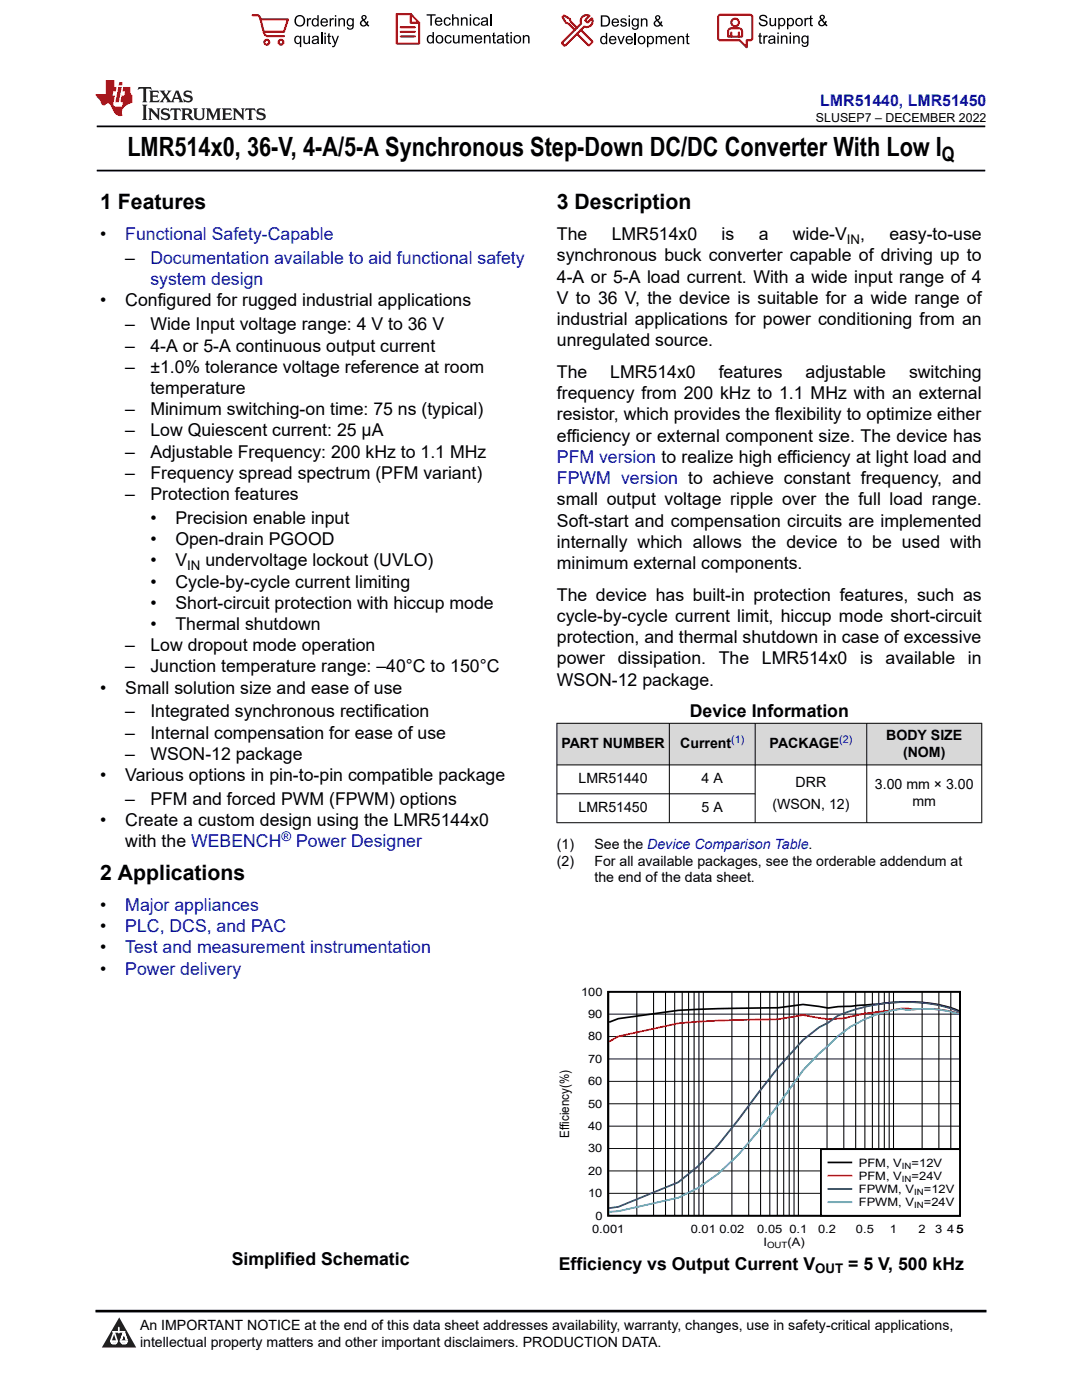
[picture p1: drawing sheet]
<svg xmlns="http://www.w3.org/2000/svg" width="216mm" height="279mm" viewBox="0 0 216 279" stroke-linecap="round" stroke-linejoin="round" font-family="sans-serif">
<path d="M19.3 25.2h177.3M19.3 34h177.3" fill="none" stroke="#000" stroke-width=".35"/>
<g fill="#d8d8d8">
<path d="M111.1 144.3h84.8v8.4h-84.8z" fill-rule="evenodd"/>
<path d="M111.2 144.4h22.3v8.2h-22.3z" fill-rule="evenodd"/>
<path d="M133.6 144.4h17v8.2h-17z" fill-rule="evenodd"/>
<path d="M150.7 144.4h22.2v8.2h-22.2z" fill-rule="evenodd"/>
<path d="M173 144.4h22.8v8.2h-22.8z" fill-rule="evenodd"/>
</g>
<g fill="none" stroke="#000" stroke-width=".2">
<path d="M111.1 144.3h84.9M111.1 152.7h84.9M111.1 158.4h39.6M111.1 144.3v20M133.6 144.3v20M150.7 144.3v20M173 144.3v20M195.9 144.3v20M196 164.2h-84.9M127.1 197.9v44.7M130.4 197.9v44.7M132.8 197.9v44.7"/>
<path d="M134.6 197.9v44.7M136.1 197.9v44.7M137.4 197.9v44.7M138.5 197.9v44.7M139.5 197.9v44.7M140.3 197.9v44.7M146 197.9v44.7M149.4 197.9v44.7M151.8 197.9v44.7M153.6 197.9v44.7M155.1 197.9v44.7M156.4 197.9v44.7"/>
<path d="M157.5 197.9v44.7M158.4 197.9v44.7M159.3 197.9v44.7M165 197.9v44.7M168.4 197.9v44.7M170.7 197.9v44.7M172.6 197.9v44.7M174.1 197.9v44.7M175.4 197.9v44.7M176.5 197.9v44.7M177.4 197.9v44.7M178.3 197.9v44.7"/>
<path d="M184 197.9v44.7M187.3 197.9v44.7M189.7 197.9v44.7M191.6 197.9v44.7M121.4 215.8h70.2M121.4 211.3h70.2M121.4 206.9h70.2M121.4 202.4h70.2M121.4 238.2h70.2M121.4 233.7h70.2M121.4 229.2h70.2M121.4 224.7h70.2"/>
<path d="M121.4 220.3h70.2"/>
</g>
<path d="M121.4 197.9h70.2v44.7h-70.2zM191.4 201.8a31.4 31.4 0 0 0-16.6-1.4l-7.6 .5-1.9 .3-5.1-.7-4.9 .6-8 .1a133.5 133.5 0 0 0-23.9 2.1l-1.9 .7" fill="none" stroke="#000" stroke-width=".35"/>
<path d="M191.4 202.3a24.5 24.5 0 0 0-9.2-.8 9.1 9.1 0 0 0-4.7 .2l-2 .2a27.2 27.2 0 0 0-6.7 1.3l-3.5 .2-5.1-.8-4.9 .8-4 .1a191.7 191.7 0 0 0-16 .7l-11.9 2.6-1.9 1.1" fill="none" stroke="#f00" stroke-width=".35"/>
<path d="M191.4 201.9a29.7 29.7 0 0 0-16.6-1.4 38 38 0 0 0-7.6 2.2l-1.9 1.4-1.9 .9-3.2 2.6-4.9 5.4-12 15.5-4 4.2-4 3.2-11.9 5-1.9 .2" fill="none" stroke="#156" stroke-width=".35"/>
<path d="M191.4 202.4a22.7 22.7 0 0 0-10.3-.8l-1.2-.3a24.2 24.2 0 0 0-12.7 5.5l-3.8 3.5-3.2 3.3-8.9 12.1-4 4.7-4 3.8-4 2.9-4 1.9-11.9 2.7-1.9 .1" fill="none" stroke="#0bc" stroke-width=".35"/>
<path d="M163.8 229.3h27.8v13.3h-27.8z" fill-rule="evenodd" fill="#fff"/>
<path d="M163.8 229.3h27.8v13.3h-27.8zM165.3 232h4.6" fill="none" stroke="#000" stroke-width=".35"/>
<path d="M165.3 234.6h4.6" fill="none" stroke="#f00" stroke-width=".35"/>
<path d="M165.3 237.3h4.6" fill="none" stroke="#156" stroke-width=".35"/>
<path d="M165.3 239.9h4.6" fill="none" stroke="#0bc" stroke-width=".35"/>
<path d="M0 0h215.9v23.8h-215.9z" fill-rule="evenodd" fill="#fff"/>
<path d="M27.7 17.4l-.2 .6 .5-.3h.6v.1v2.2l-.2 .4h1l-.2-.4v-2.2v-.1h.5l.5 .3-.1-.6zM29.8 18.1l.2 .4v1.5l-.2 .4h1.9l.1-.6a1.08 1.08 0 0 1-1.3 .2v-.7h.6l.4 .2v-.6l-.4 .2h-.6v-.6l.2-.1a1 1 0 0 1 1 .2l-.1-.5zM31.8 18.1l1 1.1-1 1.2h.9l-.2-.2 .4-.7 .5 .7-.2 .2h1.6l-.2-.2 .1-.4h1l.1 .4-.1 .2h.9l-.2-.3-.8-2h-.5l-1 2.2-.8-1.1 .9-1.1h-.8l.2 .2-.5 .7-.3-.7 .1-.2zM35.2 18.5l.4 1h-.8zM36.8 18.2a.65 .65 0 0 0-.2 .7 .65 .65 0 0 0 .6 .5l.7 .2 .1 .2a.79 .79 0 0 1-.7 .4 .79 .79 0 0 1-.7-.5l.1 .7 .2-.1a.93 .93 0 0 0 1.1 .1 .93 .93 0 0 0 .4-1 1.46 1.46 0 0 0-1.2-.6l-.1-.3a1.09 1.09 0 0 1 1.2 .2l-.2-.6-.1 .1-.6-.2zM28.4 20.9l.2 .4v2.3l-.2 .3h1l-.2-.3v-2.3l.2-.4zM29.6 21.6l.2 .4v1.6l-.2 .3h.8l-.3-.3v-1.4l1.7 1.8v-2l.2-.4h-.8l.2 .2 .1 1.1-1.2-1.3zM32.3 21.8a.65 .65 0 0 0-.2 .7 .65 .65 0 0 0 .7 .4l.6 .2 .1 .2a.79 .79 0 0 1-.7 .4 .79 .79 0 0 1-.7-.5l.1 .7 .2-.1a.93 .93 0 0 0 1.1 .1 .93 .93 0 0 0 .4-.9 1.46 1.46 0 0 0-1.2-.6l-.1-.4a1.09 1.09 0 0 1 1.2 .2l-.2-.6-.1 .1-.6-.1zM34.1 21.6l-.1 .7a.63 .63 0 0 1 .7-.4l.1 1.7-.3 .3h1l-.2-.3v-1.7a.66 .66 0 0 1 .8 .4l-.1-.7zM36.2 21.6l.2 .4v1.6l-.2 .3h.9l-.2-.2v-.7h.5l.1 .2a.79 .79 0 0 0 1.2 .6l-1-.9a.61 .61 0 0 0 .6-.6 .61 .61 0 0 0-.5-.6zM36.9 21.9h.2a.47 .47 0 0 1 .5 .1 .47 .47 0 0 1 .1 .5l-.2 .2h-.6zM38.5 21.6l.2 .2a2.27 2.27 0 0 0 .4 2 1.04 1.04 0 0 0 1.7-.7v-1.3l.2-.2h-.8l.2 .4v1.1a.6 .6 0 0 1-.6 .6 .6 .6 0 0 1-.6-.6v-1.1l.3-.4zM41.1 21.6l.2 .4v1.6l-.2 .3h.7l-.2-.3v-1.5l.9 1.9 .8-1.9v1.5l-.2 .3h1l-.3-.3v-1.6l.3-.4h-.8l-.7 1.5-.7-1.5zM44.3 21.6l.2 .4v1.6l-.2 .3h1.9l.1-.5a1.09 1.09 0 0 1-1.3 .1v-.6h.6l.4 .1v-.6l-.4 .2h-.6v-.6l.2-.1a1.01 1.01 0 0 1 1 .3l-.1-.6zM46.4 21.6l.3 .4v1.6l-.3 .3h.8l-.2-.3v-1.4l1.6 1.8v-2l.2-.4h-.7l.2 .2v1.1l-1.2-1.3zM49 21.6l-.1 .7a.63 .63 0 0 1 .8-.4v1.7l-.3 .3h1l-.2-.3v-1.7a.66 .66 0 0 1 .8 .4l-.1-.7zM51.4 21.8a.65 .65 0 0 0-.2 .7 .65 .65 0 0 0 .6 .4l.6 .2 .2 .2a.79 .79 0 0 1-.8 .4 .79 .79 0 0 1-.6-.5l.1 .7 .2-.1a.93 .93 0 0 0 1 .1 .93 .93 0 0 0 .5-.9 1.46 1.46 0 0 0-1.3-.6l-.1-.4a1.09 1.09 0 0 1 1.3 .2l-.2-.6-.2 .1-.5-.1z" fill="#231f20"/>
<path d="M21.1 16v2.8h-2.1l.1 .3 .9 1a.95 .95 0 0 0 .9 .9 .59 .59 0 0 1 .6-.4 .59 .59 0 0 1 .5 .4l.4 .8a1.59 1.59 0 0 0 2.1 1.3 1.61 1.61 0 0 1 1-2.2l1-.4-.1-1.5a1.59 1.59 0 0 1-.4-1.6h-1.4l-.2 .9h.5l-.1 .8h-.5l-.2 1v.2l.4 .1-.2 .9h-.6a.73 .73 0 0 1-1.1-.7l.3-1.5h-.5l.2-.8h.5l.2-.9h-.5v-1.4zM23.6 17.4l-.6 3h.7l.6-3zM23.8 16.4l-.1 .7h.7l.1-.7z" fill="#ed1c24"/>
<g fill="#000">
<path d="M58.7 4.2a1.15 1.15 0 0 1 2.3 0 1.15 1.15 0 0 1-2.3 0zM59.3 3.5a.89 .89 0 0 0-.2 1.1 .89 .89 0 0 0 1.1 .4 .88 .88 0 0 0 .3-1.3 .88 .88 0 0 0-1.2-.2z" fill-rule="evenodd"/>
<path d="M58.9 7.3l.5-.2 .5 .3v-.3h.2v2.3h-.3v-.8a.74 .74 0 0 1-.9 0 .74 .74 0 0 1-.2-1zM59.1 7.5a.57 .57 0 0 0-.1 .7 .57 .57 0 0 0 .7 .2 .57 .57 0 0 0 .2-.7 .57 .57 0 0 0-.8-.2z" fill-rule="evenodd"/>
<path d="M61.2 3.6h.3v.3l.2-.2 .3-.1 .1 .1-.1 .3a.36 .36 0 0 0-.4 0 .36 .36 0 0 0-.1 .4v.9h-.3z" fill-rule="evenodd"/>
<path d="M60.5 7.1h.3v.9a.41 .41 0 0 0 .4 .6 .41 .41 0 0 0 .4-.6v-.9h.3v1.7h-.3v-.3a.58 .58 0 0 1-.7 .3 .58 .58 0 0 1-.4-.6z" fill-rule="evenodd"/>
<path d="M62.4 3.8l.5-.2 .4 .2v-.8h.3v2.3h-.3v-.2a.75 .75 0 0 1-1-.1 .75 .75 0 0 1 0-1zM62.6 4a.57 .57 0 0 0-.1 .7 .57 .57 0 0 0 .7 .2 .57 .57 0 0 0 .1-.7 .57 .57 0 0 0-.7-.2z" fill-rule="evenodd"/>
<path d="M62.4 7.3a.74 .74 0 0 1 .9-.1 .74 .74 0 0 1 .3 .9l.1 .7h-.3v-.2a.57 .57 0 0 1-.9 .2 .57 .57 0 0 1-.1-.8l.9-.3a.41 .41 0 0 0-.3-.4 .41 .41 0 0 0-.5 .4l-.3-.1zM62.6 8.2a.35 .35 0 0 0 .1 .5 .35 .35 0 0 0 .5-.3l.1-.4z" fill-rule="evenodd"/>
<path d="M64.7 6.5h.3v.3h-.3zM64.7 7.1h.3v1.7h-.3z" fill-rule="evenodd"/>
<path d="M64.2 3.8a.76 .76 0 0 1 .9-.1 .76 .76 0 0 1 .3 .8h-1.2a.47 .47 0 0 0 .4 .6 .47 .47 0 0 0 .5-.4l.3 .1a.82 .82 0 0 1-1.2 .3 .82 .82 0 0 1 0-1.3zM64.4 4l-.2 .3h.9l-.2-.4z" fill-rule="evenodd"/>
<path d="M65.8 3.6h.2v.3l.2-.2 .3-.1 .2 .1-.1 .3a.36 .36 0 0 0-.5 0 .36 .36 0 0 0 0 .4v.9h-.3z" fill-rule="evenodd"/>
<path d="M65.5 6.7l.3-.1v.5h.2v.3h-.2v.9v.2h.2l.1 .3a.41 .41 0 0 1-.5-.1 .41 .41 0 0 1-.1-.4v-.9h-.2v-.3h.2z" fill-rule="evenodd"/>
<path d="M66.1 7.1h.3l.5 1.4 .5-1.4h.2l-.6 1.7a.57 .57 0 0 1-.7 .6v-.3a.37 .37 0 0 0 .5-.3z" fill-rule="evenodd"/>
<path d="M66.8 3h.3v.3h-.3zM66.8 3.6h.3v1.7h-.3z" fill-rule="evenodd"/>
<path d="M67.5 3.6h.3v.3a.58 .58 0 0 1 .7-.3 .58 .58 0 0 1 .3 .7v1h-.2v-1a.4 .4 0 0 0-.5-.5 .4 .4 0 0 0-.3 .6v.9h-.3z" fill-rule="evenodd"/>
<path d="M69.3 3.8l.6-.2 .4 .2v-.2h.3v1.5a.71 .71 0 0 1-.5 .8 .71 .71 0 0 1-.9-.5h.3a.46 .46 0 0 0 .6 .3 .46 .46 0 0 0 .2-.6 .78 .78 0 0 1-1.1-.2 .78 .78 0 0 1 .1-1.1zM69.6 4a.53 .53 0 0 0-.1 .8 .53 .53 0 0 0 .8 0 .54 .54 0 0 0 0-.7 .54 .54 0 0 0-.7-.1z" fill-rule="evenodd"/>
<path d="M72.2 3.1a.53 .53 0 0 1 .9 .1 .53 .53 0 0 1-.4 .8l.5 .5 .1-.3 .2 .1-.2 .5 .4 .3-.2 .2-.3-.3a.71 .71 0 0 1-1.2 .1 .71 .71 0 0 1 .3-1.1l-.2-.5zM72.3 3.5a.3 .3 0 0 0 .6 0 .3 .3 0 0 0-.6 0zM72.3 4.3a.45 .45 0 0 0 0 .7 .45 .45 0 0 0 .7-.2l-.5-.6z" fill-rule="evenodd"/>
<path d="M85.1 2.8h1.8v.3h-.7v2h-.3v-2h-.8z" fill-rule="evenodd"/>
<path d="M85.3 7.2l.6-.2 .4 .2v-.8h.3v2.3h-.3v-.2a.76 .76 0 0 1-1-.1 .76 .76 0 0 1-.1-1zM85.6 7.4a.58 .58 0 0 0-.1 .7 .58 .58 0 0 0 .7 .2 .58 .58 0 0 0 .1-.7 .58 .58 0 0 0-.7-.2z" fill-rule="evenodd"/>
<path d="M87.2 7.2a.81 .81 0 0 1 1.1 .1 .81 .81 0 0 1-.1 1.2 .81 .81 0 0 1-1.2-.2v-.7zM87.3 7.4a.57 .57 0 0 0 0 .8 .57 .57 0 0 0 .8 0 .57 .57 0 0 0 0-.7 .57 .57 0 0 0-.8-.1z" fill-rule="evenodd"/>
<path d="M87 3.7a.77 .77 0 0 1 .9-.2 .77 .77 0 0 1 .4 .9h-1.3a.48 .48 0 0 0 .4 .5 .48 .48 0 0 0 .6-.3h.3a.83 .83 0 0 1-1.3 .4 .83 .83 0 0 1 0-1.3zM87.2 3.8l-.1 .3h.9l-.3-.4z" fill-rule="evenodd"/>
<path d="M88.7 3.7a.7 .7 0 0 1 1.2 .3h-.2a.45 .45 0 0 0-.6-.3 .45 .45 0 0 0-.3 .6 .45 .45 0 0 0 .3 .6 .45 .45 0 0 0 .6-.4l.3 .1a.76 .76 0 0 1-1.1 .5 .76 .76 0 0 1-.3-1.1z" fill-rule="evenodd"/>
<path d="M88.9 7.2a.7 .7 0 0 1 1.2 .3h-.3a.45 .45 0 0 0-.5-.3 .45 .45 0 0 0-.3 .6 .45 .45 0 0 0 .3 .6 .45 .45 0 0 0 .6-.3h.2a.76 .76 0 0 1-1 .5 .76 .76 0 0 1-.3-1.1z" fill-rule="evenodd"/>
<path d="M90.2 2.8h.3v.9a.59 .59 0 0 1 .7-.2 .59 .59 0 0 1 .3 .6v1h-.2v-1a.4 .4 0 0 0-.5-.4 .4 .4 0 0 0-.3 .5v.9h-.3z" fill-rule="evenodd"/>
<path d="M90.4 7h.3v.9a.41 .41 0 0 0 .4 .6 .41 .41 0 0 0 .3-.6v-.9h.3v1.7h-.2v-.3a.58 .58 0 0 1-.7 .3 .58 .58 0 0 1-.4-.7z" fill-rule="evenodd"/>
<path d="M92 3.5h.2v.2a.59 .59 0 0 1 .7-.3 .59 .59 0 0 1 .4 .7v1h-.3v-1a.41 .41 0 0 0-.4-.4 .41 .41 0 0 0-.4 .5v.9h-.2z" fill-rule="evenodd"/>
<path d="M92.1 7h.3v.3a.56 .56 0 0 1 1 0 .54 .54 0 0 1 .6-.3 .54 .54 0 0 1 .4 .5v1.2h-.3v-1.1a.34 .34 0 0 0-.3-.4 .34 .34 0 0 0-.4 .3v1.2h-.3v-1.1a.38 .38 0 0 0-.5-.3 .38 .38 0 0 0-.2 .5v.9h-.3z" fill-rule="evenodd"/>
<path d="M93.7 2.8h.3v.4h-.3zM93.7 3.5h.3v1.6h-.3z" fill-rule="evenodd"/>
<path d="M94.6 3.7a.7 .7 0 0 1 1.2 .3h-.3a.45 .45 0 0 0-.6-.3 .45 .45 0 0 0-.3 .6 .45 .45 0 0 0 .4 .6 .45 .45 0 0 0 .5-.4l.3 .1a.76 .76 0 0 1-1 .5 .76 .76 0 0 1-.4-1.1z" fill-rule="evenodd"/>
<path d="M94.9 7.2a.77 .77 0 0 1 .9-.1 .77 .77 0 0 1 .4 .8h-1.2a.48 .48 0 0 0 .3 .6 .48 .48 0 0 0 .6-.4l.3 .1a.83 .83 0 0 1-1.3 .3 .83 .83 0 0 1 0-1.3zM95.1 7.3l-.1 .4h.9l-.2-.4z" fill-rule="evenodd"/>
<path d="M96.6 7h.2v.3a.59 .59 0 0 1 .7-.3 .59 .59 0 0 1 .4 .7v1h-.3v-1a.41 .41 0 0 0-.4-.5 .41 .41 0 0 0-.4 .6v.9h-.2z" fill-rule="evenodd"/>
<path d="M96.1 3.7a.74 .74 0 0 1 1-.2 .74 .74 0 0 1 .3 .9v.7h-.2l-.1-.2a.59 .59 0 0 1-.8 .3 .59 .59 0 0 1-.2-.8l1-.3a.42 .42 0 0 0-.4-.5 .42 .42 0 0 0-.4 .4l-.3-.1zM96.3 4.5a.36 .36 0 0 0 .2 .5 .36 .36 0 0 0 .5-.2l.1-.5z" fill-rule="evenodd"/>
<path d="M98.4 6.6l.3-.2v.6h.2v.2h-.2v1v.2h.2l.1 .3a.41 .41 0 0 1-.5-.1 .41 .41 0 0 1-.1-.4v-1h-.2v-.2h.2z" fill-rule="evenodd"/>
<path d="M99.3 7.2a.74 .74 0 0 1 1-.2 .74 .74 0 0 1 .2 1l.1 .7h-.3v-.2a.59 .59 0 0 1-.8 .2 .59 .59 0 0 1-.3-.8l1.1-.3a.42 .42 0 0 0-.4-.4 .42 .42 0 0 0-.5 .3h-.2zM99.5 8a.36 .36 0 0 0 .2 .5 .36 .36 0 0 0 .4-.2l.2-.5z" fill-rule="evenodd"/>
<path d="M101 6.6l.3-.2v.6h.3v.2h-.3v1l.1 .2h.2v.3a.41 .41 0 0 1-.4-.1 .41 .41 0 0 1-.2-.4v-1h-.2v-.2h.2z" fill-rule="evenodd"/>
<path d="M101.9 6.4h.2v.3h-.2zM101.9 7h.2v1.7h-.2z" fill-rule="evenodd"/>
<path d="M102.7 7.2a.81 .81 0 0 1 1.1 .1 .81 .81 0 0 1-.1 1.2 .81 .81 0 0 1-1.2-.2v-.7zM102.9 7.4a.57 .57 0 0 0-.1 .8 .57 .57 0 0 0 .9 0 .57 .57 0 0 0-.1-.7 .57 .57 0 0 0-.7-.1z" fill-rule="evenodd"/>
<path d="M104.3 7h.3v.3a.59 .59 0 0 1 .7-.3 .59 .59 0 0 1 .4 .7v1h-.3v-1a.41 .41 0 0 0-.5-.5 .41 .41 0 0 0-.3 .6v.9h-.3z" fill-rule="evenodd"/>
<path d="M119.9 3.1h.8a1.12 1.12 0 0 1 1 1.1 1.12 1.12 0 0 1-1 1.1h-.8zM120.2 3.3v1.7h.5a.86 .86 0 0 0 .8-.8 .86 .86 0 0 0-.8-.9z" fill-rule="evenodd"/>
<path d="M119.9 7.4l.5-.3 .5 .3v-.8h.3v2.2h-.3v-.2a.75 .75 0 0 1-1 0 .75 .75 0 0 1-.1-1zM120.2 7.5a.57 .57 0 0 0-.2 .8 .57 .57 0 0 0 .8 .2 .57 .57 0 0 0 .1-.8 .57 .57 0 0 0-.7-.2z" fill-rule="evenodd"/>
<path d="M121.7 7.4a.76 .76 0 0 1 .9-.2 .76 .76 0 0 1 .4 .9h-1.2a.47 .47 0 0 0 .3 .5 .47 .47 0 0 0 .6-.3h.3a.82 .82 0 0 1-1.3 .4 .82 .82 0 0 1 0-1.3zM121.9 7.5l-.1 .3h.9l-.2-.4z" fill-rule="evenodd"/>
<path d="M122.2 3.9a.76 .76 0 0 1 .9-.2 .76 .76 0 0 1 .4 .9h-1.2a.47 .47 0 0 0 .4 .5 .47 .47 0 0 0 .5-.3h.3a.82 .82 0 0 1-1.2 .4 .82 .82 0 0 1-.1-1.3zM122.5 4l-.2 .3h.9l-.2-.4z" fill-rule="evenodd"/>
<path d="M123.9 3.8a.71 .71 0 0 1 1.1 .3h-.2a.32 .32 0 0 0-.4-.3 .32 .32 0 0 0-.3 .4h.1a.75 .75 0 0 1 .9 .8 .72 .72 0 0 1-.7 .3 .72 .72 0 0 1-.6-.5h.2a.36 .36 0 0 0 .4 .4 .36 .36 0 0 0 .3-.5 .8 .8 0 0 1-.9-.7z" fill-rule="evenodd"/>
<path d="M123.2 7.2h.3l.4 1.3 .5-1.3h.3l-.6 1.6h-.3z" fill-rule="evenodd"/>
<path d="M125.4 3.1h.3v.3h-.3zM125.4 3.7h.3v1.6h-.3z" fill-rule="evenodd"/>
<path d="M125 7.4a.76 .76 0 0 1 .9-.2 .76 .76 0 0 1 .4 .9h-1.2a.47 .47 0 0 0 .4 .5 .47 .47 0 0 0 .5-.3h.3a.82 .82 0 0 1-1.2 .4 .82 .82 0 0 1-.1-1.3zM125.3 7.5l-.2 .3h.9l-.2-.4z" fill-rule="evenodd"/>
<path d="M126.2 3.9l.5-.3 .5 .3v-.2h.3v1.4a.71 .71 0 0 1-.6 .8 .71 .71 0 0 1-.8-.5l.2 .1a.46 .46 0 0 0 .7 .2 .46 .46 0 0 0 .2-.6 .78 .78 0 0 1-1.1-.1 .78 .78 0 0 1 .1-1.1zM126.4 4a.53 .53 0 0 0 0 .8 .53 .53 0 0 0 .7 0 .54 .54 0 0 0 0-.7 .54 .54 0 0 0-.7-.1z" fill-rule="evenodd"/>
<path d="M127.5 7.3a.8 .8 0 0 1 1.1 .2 .8 .8 0 0 1-.1 1.1 .8 .8 0 0 1-1.2-.1v-.8zM127.7 7.5a.56 .56 0 0 0-.1 .9 .56 .56 0 0 0 .8-.1 .56 .56 0 0 0 0-.7 .56 .56 0 0 0-.7-.1z" fill-rule="evenodd"/>
<path d="M127.9 3.7h.2v.2a.58 .58 0 0 1 .7-.2 .58 .58 0 0 1 .4 .6v1h-.3v-1a.4 .4 0 0 0-.4-.4 .4 .4 0 0 0-.3 .5v.9h-.3z" fill-rule="evenodd"/>
<path d="M129.1 7.2h.2v.2a.72 .72 0 0 1 1-.1 .72 .72 0 0 1 .2 1 .64 .64 0 0 1-.5 .5 .64 .64 0 0 1-.6-.2v.8h-.3zM129.5 7.5a.56 .56 0 0 0-.1 .8 .56 .56 0 0 0 .7 .2 .56 .56 0 0 0 .1-.8 .56 .56 0 0 0-.7-.2z" fill-rule="evenodd"/>
<path d="M130.8 7.2h.3v.2a.55 .55 0 0 1 .9 0 .53 .53 0 0 1 .7-.3 .53 .53 0 0 1 .4 .6v1.1h-.3v-1a.34 .34 0 0 0-.3-.4 .34 .34 0 0 0-.4 .3v1.1h-.3v-1a.37 .37 0 0 0-.5-.4 .37 .37 0 0 0-.2 .6v.8h-.3z" fill-rule="evenodd"/>
<path d="M130.9 3.2a.53 .53 0 0 1 .8 .1 .53 .53 0 0 1-.3 .8l.4 .5 .1-.4 .3 .1-.2 .5 .3 .3-.2 .3-.3-.4a.71 .71 0 0 1-1.2 .1 .71 .71 0 0 1 .4-1.1l-.3-.5zM130.9 3.6a.3 .3 0 0 0 .6 0 .3 .3 0 0 0-.6 0zM130.9 4.3a.45 .45 0 0 0 0 .7 .45 .45 0 0 0 .7-.2l-.5-.6z" fill-rule="evenodd"/>
<path d="M133.6 7.4a.76 .76 0 0 1 .9-.2 .76 .76 0 0 1 .4 .9h-1.3a.47 .47 0 0 0 .4 .5 .47 .47 0 0 0 .6-.3h.3a.82 .82 0 0 1-1.3 .4 .82 .82 0 0 1 0-1.3zM133.8 7.5l-.1 .3h.9l-.3-.4z" fill-rule="evenodd"/>
<path d="M135.2 7.2h.3v.2a.58 .58 0 0 1 .7-.2 .58 .58 0 0 1 .3 .6v1h-.3v-1a.4 .4 0 0 0-.4-.4 .4 .4 0 0 0-.3 .5v.9h-.3z" fill-rule="evenodd"/>
<path d="M137 6.8l.3-.2v.6h.2v.2h-.2v1v.2h.2l.1 .2a.41 .41 0 0 1-.5 0 .41 .41 0 0 1-.1-.5v-.9h-.2v-.2h.2z" fill-rule="evenodd"/>
<path d="M151.7 3.1a.88 .88 0 0 1 1.4 .5h-.3a.49 .49 0 0 0-.5-.5 .49 .49 0 0 0-.4 .6v.1a1.06 1.06 0 0 1 1.3 1 .95 .95 0 0 1-1 .4 .95 .95 0 0 1-.8-.7h.3a.58 .58 0 0 0 .6 .5 .58 .58 0 0 0 .5-.6l-.2-.1a.95 .95 0 0 1-1.1-.9z" fill-rule="evenodd"/>
<path d="M151.5 6.7l.3-.2v.6h.3v.2h-.3v1v.2h.3v.2a.41 .41 0 0 1-.5 0 .41 .41 0 0 1-.1-.5v-.9h-.2v-.2h.2z" fill-rule="evenodd"/>
<path d="M152.3 7.1h.3v.2l.1-.2h.4h.1l-.1 .3a.36 .36 0 0 0-.4 0 .36 .36 0 0 0-.1 .5v.8h-.3z" fill-rule="evenodd"/>
<path d="M153.4 7.3a.74 .74 0 0 1 1-.2 .74 .74 0 0 1 .3 .9l.1 .7h-.3l-.1-.2a.57 .57 0 0 1-.8 .3 .57 .57 0 0 1-.1-.9l.9-.2a.41 .41 0 0 0-.4-.4 .41 .41 0 0 0-.4 .3h-.3zM153.7 8.1a.35 .35 0 0 0 .1 .5 .35 .35 0 0 0 .5-.2l.1-.5z" fill-rule="evenodd"/>
<path d="M153.5 3.6h.3v.9a.41 .41 0 0 0 .4 .5 .41 .41 0 0 0 .4-.5v-.9h.3v1.6h-.3v-.2a.58 .58 0 0 1-.7 .2 .58 .58 0 0 1-.4-.6z" fill-rule="evenodd"/>
<path d="M155.1 6.5h.3v.3h-.3zM155.1 7.1h.3v1.6h-.3z" fill-rule="evenodd"/>
<path d="M155.3 3.6h.2v.2a.72 .72 0 0 1 1-.1 .72 .72 0 0 1 .2 1 .64 .64 0 0 1-.5 .5 .64 .64 0 0 1-.6-.2v.8h-.3zM155.7 3.9a.56 .56 0 0 0-.2 .8 .56 .56 0 0 0 .8 .2 .56 .56 0 0 0 .1-.8 .56 .56 0 0 0-.7-.2z" fill-rule="evenodd"/>
<path d="M155.8 7.1h.3v.2a.58 .58 0 0 1 .7-.2 .58 .58 0 0 1 .3 .6v1h-.2v-1a.4 .4 0 0 0-.5-.4 .4 .4 0 0 0-.3 .5v.9h-.3z" fill-rule="evenodd"/>
<path d="M157 3.6h.3v.2a.72 .72 0 0 1 1-.1 .72 .72 0 0 1 .1 1 .64 .64 0 0 1-.4 .5 .64 .64 0 0 1-.7-.2v.8h-.3zM157.4 3.9a.56 .56 0 0 0-.1 .8 .56 .56 0 0 0 .7 .2 .56 .56 0 0 0 .2-.8 .56 .56 0 0 0-.8-.2z" fill-rule="evenodd"/>
<path d="M157.6 6.5h.2v.3h-.2zM157.6 7.1h.2v1.6h-.2z" fill-rule="evenodd"/>
<path d="M158.3 7.1h.2v.2a.58 .58 0 0 1 .7-.2 .58 .58 0 0 1 .4 .6v1h-.3v-1a.4 .4 0 0 0-.4-.4 .4 .4 0 0 0-.4 .5v.9h-.2z" fill-rule="evenodd"/>
<path d="M158.9 3.7a.8 .8 0 0 1 1.2 .2 .8 .8 0 0 1-.2 1.1 .8 .8 0 0 1-1.1-.1l-.1-.8zM159.1 3.9a.56 .56 0 0 0-.1 .9 .56 .56 0 0 0 .9 0 .56 .56 0 0 0-.1-.8 .56 .56 0 0 0-.7-.1z" fill-rule="evenodd"/>
<path d="M160.1 7.3l.5-.2 .5 .2v-.2h.2v1.4a.71 .71 0 0 1-.5 .9 .71 .71 0 0 1-.8-.5h.2a.46 .46 0 0 0 .6 .2 .46 .46 0 0 0 .2-.6 .78 .78 0 0 1-1-.1 .78 .78 0 0 1 .1-1.1zM160.3 7.4a.53 .53 0 0 0-.1 .8 .53 .53 0 0 0 .8 0 .54 .54 0 0 0 0-.7 .54 .54 0 0 0-.7-.1z" fill-rule="evenodd"/>
<path d="M160.5 3.6h.3v.2l.1-.2h.4h.1l-.1 .3a.36 .36 0 0 0-.4 0 .36 .36 0 0 0-.1 .5v.8h-.3z" fill-rule="evenodd"/>
<path d="M161.6 3.2l.3-.2v.6h.3v.2h-.3v1l.1 .2h.2v.2a.41 .41 0 0 1-.4 0 .41 .41 0 0 1-.2-.5v-.9h-.2v-.2h.2z" fill-rule="evenodd"/>
<path d="M163.7 3.1a.53 .53 0 0 1 .8 .1 .53 .53 0 0 1-.3 .8l.4 .5 .1-.3h.3l-.2 .5 .3 .3-.2 .3-.3-.3a.71 .71 0 0 1-1.2 .1 .71 .71 0 0 1 .4-1.2l-.3-.5zM163.8 3.5a.3 .3 0 0 0 .6 0 .3 .3 0 0 0-.6 0zM163.7 4.2a.45 .45 0 0 0 0 .8 .45 .45 0 0 0 .7-.3l-.5-.6z" fill-rule="evenodd"/>
</g>
<path d="M64.2 6.5v2.3M97.9 2.8v2.3M126.8 6.6v2.2" fill="none" stroke="#000" stroke-width=".28"/>
<g fill="none" stroke="#de0000" stroke-width=".42">
<path d="M50.4 3l1.1 .1a1.4 1.4 0 0 1 .6 1.2l.6 2.5a.95 .95 0 0 0 1.2 .4h2.8M52 3.9h5.5l-.8 2.4h-4M79.1 2.8h2.8v1.7h1.7v4.2h-4.5zM80 6.4h2.8M80 5.4h2.8M80 7.3h2.8M82 2.8l1.6 1.7M115.1 5.5l-1.2-1.2-.2-.5-1.2-.7-.3 .3 .7 1.1 .5 .2 1.3 1.3M115.9 6l2.2 2.2v.3l-.5 .5h-.3l-2.2-2.2zM115.9 6l.7-.7a1.19 1.19 0 0 0 1.3-.3 1.19 1.19 0 0 0 .2-1.4l-.8 .9-.5-.5 .8-.8a1.19 1.19 0 0 0-1.3 .1 1.19 1.19 0 0 0-.3 1.4l-3.8 3.7v.3l.3 .3h.3l2.3-2.2M143.3 3.2l.5-.2h5.9l.4 .2v4.4l-.2 .4-.9 .1v1.3l-1.4-1.3h-3.8l-.5-.3zM145.5 5.8l.4-.1h1.6a.61 .61 0 0 1 .6 .6v1h-2.8v-1z"/>
<path d="M145.9 6.5v.8M147.4 6.5v.8"/>
<circle cx="53.2" cy="8.4" r=".49"/>
<circle cx="56.1" cy="8.4" r=".49"/>
<circle cx="146.7" cy="4.5" r=".75"/>
</g>
<path d="M0 261.4h215.9v18h-215.9z" fill-rule="evenodd" fill="#fff"/>
<path d="M23.8 262.9l3.4 6h-6.9z" fill="#231f20"/>
<path d="M22.1 267.7h1.3l-.4 .5h-.3a.55 .55 0 0 1-.6-.5z" fill-rule="evenodd" fill="#fff"/>
<path d="M22.1 267.7h1.3l-.4 .5h-.3a.55 .55 0 0 1-.6-.5z" fill="none" stroke="#231f20" stroke-width=".34"/>
<path d="M22.1 267.7h1.3l-.4 .5h-.5zM22.6 265.8h.1M22.6 265.8h2.3zM23.7 265.9h.1M23.7 264.9v1zM24 267.7h.1" fill="none" stroke="#fff" stroke-width=".34"/>
<path d="M24.7 265.8l-.7 1.9z" fill="#fff"/>
<path d="M24.7 265.8l-.7 1.9z" fill="none" stroke="#fff" stroke-width=".34"/>
<path d="M24.7 265.8l.7 1.9z" fill="#fff"/>
<path d="M22.8 265.8l-.7 1.9zM22.8 265.8l.6 1.9zM24.7 265.8l.7 1.9zM25.3 267.7h.1" fill="none" stroke="#fff" stroke-width=".34"/>
<path d="M24.1 267.7h1.3a.65 .65 0 0 1-.6 .5 .65 .65 0 0 1-.7-.5z" fill-rule="evenodd" fill="#fff"/>
<path d="M24.1 267.7h1.3a.65 .65 0 0 1-.6 .5 .65 .65 0 0 1-.7-.5z" fill="none" stroke="#231f20" stroke-width=".34"/>
<path d="M24 267.7h.1M24.1 267.7h1.3l-.4 .5h-.5z" fill="none" stroke="#fff" stroke-width=".34"/>
<path d="M19 261.7h177.8" fill="none" stroke="#000" stroke-width=".53"/>
<text font-size="5.3" x="25.4" y="31.2">LMR514x0, 36-V, 4-A/5-A Synchronous Step-Down DC/DC Converter With Low I</text>
<g font-size="4.2">
<text x="20" y="41.8">1 Features</text>
<text x="111.1" y="41.8">3 Description</text>
<text x="20" y="175.7">2 Applications</text>
</g>
<text font-size="4" x="188" y="32.2">Q</text>
<g font-size="3.5">
<text x="20" y="47.9">•</text>
<text x="111.1" y="47.9">The</text>
<text x="122.1" y="47.9">LMR514x0</text>
<text x="144" y="47.9">is</text>
<text x="151.4" y="47.9">a</text>
<text x="158.2" y="47.9">wide-V</text>
<text x="171.6" y="47.9">,</text>
<text x="177.5" y="47.9">easy-to-use</text>
<text x="25" y="52.7">–</text>
<text x="111.1" y="52.2">synchronous buck converter capable of driving up to</text>
<text x="111.1" y="56.4">4-A or 5-A load current. With a wide input range of 4</text>
<text x="20" y="61.2">•</text>
<text x="25" y="61.2">Configured for rugged industrial applications</text>
<text x="25" y="65.9">–</text>
<text x="30" y="65.9">Wide Input voltage range: 4 V to 36 V</text>
<text x="111.1" y="60.6">V to 36 V, the device is suitable for a wide range of</text>
<text x="111.1" y="64.9">industrial applications for power conditioning from an</text>
<text x="25" y="70.2">–</text>
<text x="30" y="70.2">4-A or 5-A continuous output current</text>
<text x="111.1" y="69.1">unregulated source.</text>
<text x="25" y="74.4">–</text>
<text x="30" y="74.4">±1.0% tolerance voltage reference at room</text>
<text x="111.1" y="75.5">The</text>
<text x="121.8" y="75.5">LMR514x0</text>
<text x="143.4" y="75.5">features</text>
<text x="160.7" y="75.5">adjustable</text>
<text x="181.4" y="75.5">switching</text>
<text x="25" y="82.9">–</text>
<text x="30" y="78.6">temperature</text>
<text x="30" y="82.9">Minimum switching-on time: 75 ns (typical)</text>
<text x="111.1" y="79.7">frequency from 200 kHz to 1.1 MHz with an external</text>
<text x="111.1" y="83.9">resistor, which provides the flexibility to optimize either</text>
<text x="25" y="87.1">–</text>
<text x="30" y="87.1">Low Quiescent current: 25 µA</text>
<text x="111.1" y="88.2">efficiency or external component size. The device has</text>
<text x="25" y="91.3">–</text>
<text x="25" y="95.6">–</text>
<text x="30" y="91.3">Adjustable Frequency: 200 kHz to 1.1 MHz</text>
<text x="30" y="95.6">Frequency spread spectrum (PFM variant)</text>
<text x="25" y="99.8">–</text>
<text x="30" y="99.8">Protection features</text>
<text x="111.1" y="100.9">small output voltage ripple over the full load range.</text>
<text x="30" y="104.6">•</text>
<text x="35" y="104.6">Precision enable input</text>
<text x="111.1" y="105.1">Soft-start and compensation circuits are implemented</text>
<text x="30" y="108.8">•</text>
<text x="30" y="113">•</text>
<text x="35" y="108.8">Open-drain PGOOD</text>
<text x="35" y="113">V</text>
<text x="41" y="113">undervoltage lockout (UVLO)</text>
<text x="111.1" y="109.3">internally which allows the device to be used with</text>
<text x="111.1" y="113.6">minimum external components.</text>
<text x="30" y="117.3">•</text>
<text x="35" y="117.3">Cycle-by-cycle current limiting</text>
<text x="111.1" y="119.9">The device has built-in protection features, such as</text>
<text x="30" y="121.5">•</text>
<text x="30" y="125.7">•</text>
<text x="35" y="121.5">Short-circuit protection with hiccup mode</text>
<text x="35" y="125.7">Thermal shutdown</text>
<text x="111.1" y="124.1">cycle-by-cycle current limit, hiccup mode short-circuit</text>
<text x="25" y="130">–</text>
<text x="30" y="130">Low dropout mode operation</text>
<text x="111.1" y="128.4">protection, and thermal shutdown in case of excessive</text>
<text x="25" y="134.2">–</text>
<text x="30" y="134.2">Junction temperature range: –40°C to 150°C</text>
<text x="111.1" y="132.6">power</text>
<text x="111.1" y="136.8">WSON-12 package.</text>
<text x="123.3" y="132.6">dissipation.</text>
<text x="143.4" y="132.6">The</text>
<text x="152" y="132.6">LMR514x0</text>
<text x="171.6" y="132.6">is</text>
<text x="176.7" y="132.6">available</text>
<text x="193.1" y="132.6">in</text>
<text x="20" y="138.4">•</text>
<text x="25" y="138.4">Small solution size and ease of use</text>
<text x="25" y="143.2">–</text>
<text x="30" y="143.2">Integrated synchronous rectification</text>
<text x="137.6" y="143.2">Device Information</text>
<text x="25" y="147.4">–</text>
<text x="30" y="147.4">Internal compensation for ease of use</text>
<text x="20" y="155.9">•</text>
<text x="25" y="151.7">–</text>
<text x="25" y="155.9">Various options in pin-to-pin compatible package</text>
<text x="30" y="151.7">WSON-12 package</text>
<text x="25" y="160.6">–</text>
<text x="30" y="160.6">PFM and forced PWM (FPWM) options</text>
<text x="20" y="164.9">•</text>
<text x="25" y="164.9">Create a custom design using the LMR5144x0</text>
<text x="25" y="169.1">with the WEBENCH</text>
<text x="20" y="181.8">•</text>
<text x="20" y="186">•</text>
<text x="20" y="190.3">•</text>
<text x="20" y="194.5">•</text>
<text x="46.2" y="252.6">Simplified Schematic</text>
<text x="111.5" y="253.4">Efficiency vs Output Current V</text>
<text x="169.2" y="253.4">= 5 V, 500 kHz</text>
</g>
<g font-size="3.5" fill="#00f">
<text x="25" y="47.9">Functional Safety-Capable</text>
<text x="30" y="52.7">Documentation available to aid functional safety</text>
<text x="30" y="56.9">system design</text>
<text x="111.1" y="92.4">PFM version to realize high efficiency at light load and</text>
<text x="111.1" y="96.6">FPWM version to achieve constant frequency, and</text>
<text x="59.1" y="169.1">Power Designer</text>
<text x="25" y="181.8">Major appliances</text>
<text x="25" y="186">PLC, DCS, and PAC</text>
<text x="25" y="190.3">Test and measurement instrumentation</text>
<text x="25" y="194.5">Power delivery</text>
</g>
<text font-size="3.2" fill="#00f" x="163.7" y="21.1">LMR51440, LMR51450</text>
<g font-size="2.8">
<text x="112" y="149.3">PART NUMBER</text>
<text x="135.7" y="149.3">Current</text>
<text x="153.6" y="149.3">PACKAGE</text>
<text x="176.8" y="147.6">BODY SIZE</text>
<text x="180.2" y="151">(NOM)</text>
<text x="115.4" y="156.4">LMR51440</text>
<text x="140" y="156.4">4 A</text>
<text x="154.1" y="161.4">(WSON, 12)</text>
<text x="158.8" y="157.1">DRR</text>
<text x="174.6" y="157.5">3.00 mm × 3.00</text>
<text x="182.1" y="160.9">mm</text>
<text x="115.4" y="162.1">LMR51450</text>
<text x="140" y="162.1">5 A</text>
<text x="111.1" y="169.3">(1)</text>
<text x="111.1" y="172.7">(2)</text>
<text x="118.6" y="169.3">See the Device Comparison Table.</text>
<text x="118.6" y="172.7">For all available packages, see the orderable addendum at</text>
<text x="118.6" y="176.1">the end of the data sheet.</text>
<text x="27.9" y="265.5">An IMPORTANT NOTICE at the end of this data sheet addresses availability, warranty, changes, use in safety-critical applications,</text>
<text x="27.9" y="268.9">intellectual property matters and other important disclaimers. PRODUCTION DATA.</text>
</g>
<g font-size="2.6">
<text x="169" y="48.6">IN</text>
<text x="37.4" y="113.7">IN</text>
<text x="113.6" y="227" transform="rotate(-90 113.6 227)">Efficiency(%)</text>
<text x="162.7" y="254.1">OUT</text>
</g>
<text font-size="2.6" fill="#00f" x="56.2" y="167.9">®</text>
<text font-size="2.5" x="162.8" y="24.3">SLUSEP7 – DECEMBER 2022</text>
<g font-size="2.3">
<text x="115.9" y="198.7">100</text>
<text x="117.4" y="203.2">90</text>
<text x="117.4" y="207.6">80</text>
<text x="117.4" y="212.1">70</text>
<text x="117.4" y="221">50</text>
<text x="117.4" y="216.6">60</text>
<text x="117.4" y="225.5">40</text>
<text x="117.4" y="230">30</text>
<text x="171.4" y="232.8">PFM, V</text>
<text x="181.9" y="232.8">=12V</text>
<text x="117.4" y="238.9">10</text>
<text x="117.4" y="234.4">20</text>
<text x="171.4" y="238.1">FPWM, V</text>
<text x="171.4" y="235.5">PFM, V</text>
<text x="181.9" y="235.5">=24V</text>
<text x="184.3" y="238.1">=12V</text>
<text x="118.8" y="243.4">0</text>
<text x="171.4" y="240.8">FPWM, V</text>
<text x="184.3" y="240.8">=24V</text>
<text x="118.1" y="246">0.001</text>
<text x="137.8" y="246">0.01</text>
<text x="143.5" y="246">0.02</text>
<text x="151.1" y="246">0.05</text>
<text x="152.3" y="248.7">I</text>
<text x="157.1" y="248.7">(A)</text>
<text x="157.5" y="246">0.1</text>
<text x="163.2" y="246">0.2</text>
<text x="170.8" y="246">0.5</text>
<text x="177.6" y="246">1</text>
<text x="183.3" y="246">2</text>
<text x="186.6" y="246">3</text>
<text x="189" y="246">4</text>
<text x="190.8" y="246">5</text>
</g>
<g font-size="2.1" fill="#00f">
<text x="145.9" y="148.4">(1)</text>
<text x="167.5" y="148.4">(2)</text>
</g>
<g font-size="1.7">
<text x="180" y="233.2">IN</text>
<text x="180" y="235.9">IN</text>
<text x="182.4" y="238.5">IN</text>
<text x="182.4" y="241.2">IN</text>
<text x="153" y="249.1">OUT</text>
</g>
</svg>
